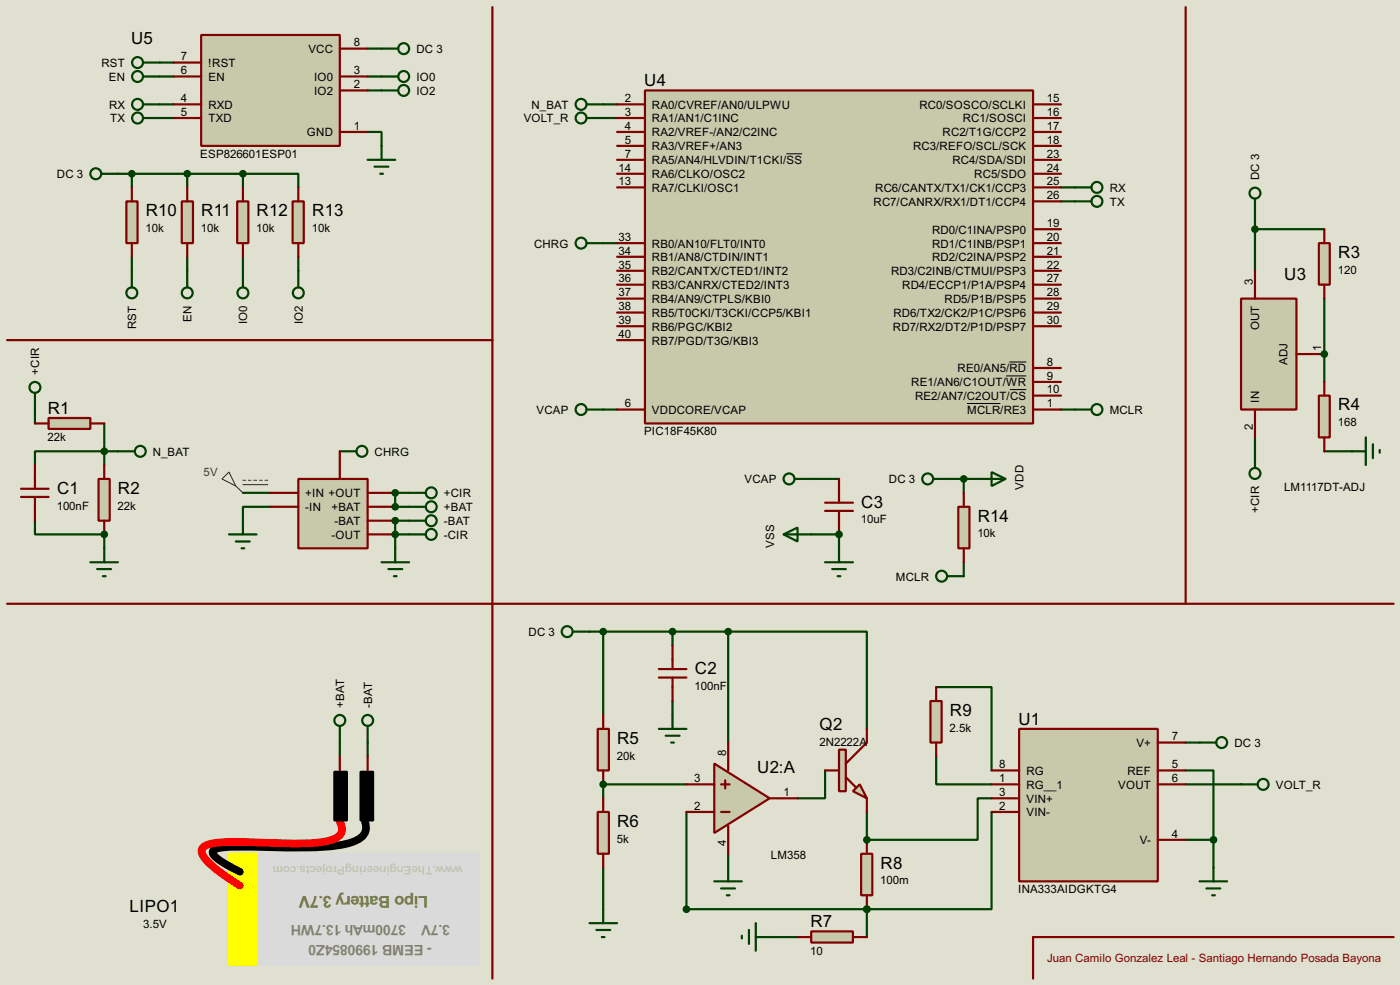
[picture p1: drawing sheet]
<svg xmlns="http://www.w3.org/2000/svg" width="256mm" height="180mm" viewBox="0 0 256 180" stroke-linecap="round" stroke-linejoin="round" font-family="sans-serif">
<path d="M0 0h256.5v180.3h-256.5z" fill="#e0e0d0"/>
<path d="M6.4 75v2.5M19.1 77.5v7.6M242.6 64.8v5.1M19.1 82.6h2.5M242.6 82.6h5.1M62.3 135.9v2.6M67.4 135.9v2.6" fill="none" stroke="#004000" stroke-width=".4"/>
<circle cx="242.6" cy="64.8" r=".2" fill="#004000"/>
<path d="M229.9 39.4v10.2M229.9 42h12.7M242.6 54.7v10.1M19.1 82.6h-12.7v2.5M19.1 97.8v2.6M229.9 80.1v2.5" fill="none" stroke="#004000" stroke-width=".4"/>
<circle cx="19.1" cy="97.8" r=".2" fill="#004000"/>
<path d="M110.5 19.1h2.6M6.4 95.3v2.5h12.7M44.5 90.2h5.1M49.6 92.8h-5.1v2.5M72.4 90.2h2.6" fill="none" stroke="#004000" stroke-width=".4"/>
<circle cx="72.4" cy="90.2" r=".2" fill="#004000"/>
<path d="M72.4 90.2v2.6h2.6" fill="none" stroke="#004000" stroke-width=".4"/>
<circle cx="72.4" cy="92.8" r=".2" fill="#004000"/>
<path d="M72.4 95.3h2.6" fill="none" stroke="#004000" stroke-width=".4"/>
<circle cx="72.4" cy="95.3" r=".2" fill="#004000"/>
<path d="M72.4 97.8h2.6M72.4 95.3v5.1" fill="none" stroke="#004000" stroke-width=".4"/>
<circle cx="72.4" cy="97.8" r=".2" fill="#004000"/>
<g fill="none" stroke="#004000" stroke-width=".4">
<path d="M29.3 19.1h2.5M29.3 11.5h2.5M29.3 14h2.5M67.4 8.9h2.5M67.4 14h2.5M67.4 16.6h2.5M21.6 31.8h22.9M24.2 31.8v2.5M29.3 21.6h2.5M34.3 31.8v2.5M44.5 31.8h10.2v2.5M44.5 31.8v2.5"/>
<path d="M67.4 24.2h2.5v2.5M110.5 21.6h2.6M194.4 34.3h2.5M194.4 36.9h2.5M24.2 47v2.6M34.3 47v2.6M44.5 47v2.6M54.7 47v2.6M110.5 44.5h2.6M110.5 75h2.6M194.4 75h2.5M148.6 87.7h5.1"/>
<path d="M153.7 97.8v2.6M174 87.7h5.1M176.6 87.7v2.5M176.6 102.9v2.6"/>
</g>
<circle cx="153.7" cy="97.8" r=".2" fill="#004000"/>
<path d="M148.6 97.8h5.1M110.5 143.6v2.5M110.5 158.8v7.6" fill="none" stroke="#004000" stroke-width=".4"/>
<circle cx="110.5" cy="143.6" r=".2" fill="#004000"/>
<path d="M123.2 128.3v2.6M110.5 143.6h15.3M125.8 148.6v17.8h33M133.4 156.3v2.5M151.2 141v5.1h-5.1" fill="none" stroke="#004000" stroke-width=".4"/>
<circle cx="158.8" cy="166.4" r=".2" fill="#004000"/>
<path d="M108 115.6h2.5v15.3M158.8 133.4v-17.8h-25.4v20.3M171.5 125.8h10.2v15.2M171.5 138.5v5.1h10.2M217.2 135.9h2.6M181.7 148.6v17.8h-22.9v5.1M181.7 146.1h-2.6v7.6h-20.3M217.2 141h5.1v12.7M217.2 153.7h5.1M217.2 143.6h10.2M222.3 153.7v5.1M141 171.5h5.1" fill="none" stroke="#004000" stroke-width=".4"/>
<circle cx="158.8" cy="153.7" r=".2" fill="#004000"/>
<g fill="none" stroke="#004000" stroke-width=".4">
<path d="M42 97.8h5M43.2 99.1h2.6M44.5 95.3v2.5M75 92.8h3M75 95.3h3M44.3 100.4h.5M110.5 115.6h22.9M123.2 115.6v2.6M62.3 132.9v3M67.4 132.9v3M158.8 148.6v5.1"/>
<circle cx="79" cy="92.8" r="1"/>
<circle cx="79" cy="95.3" r="1"/>
<circle cx="62.2" cy="131.9" r="1"/>
<circle cx="67.3" cy="131.9" r="1"/>
</g>
<path d="M47 156.3h40.7v20.3h-40.7z" fill="#dadada" stroke="#dadada" stroke-width=".4"/>
<path d="M42 156.3h5v20.3h-5z" fill="#ff0" stroke="#ff0" stroke-width=".4"/>
<path d="M66.9 150.4a2.56 2.56 0 0 1-1.8 3.5 24.4 24.4 0 0 1-9.1 1.2l-10.8-.1a20.5 20.5 0 0 0-5.6 .4l-.5 .3-.2 .4 .4 .6 1 .8 1.5 .9 2.2 1.2" fill="none" stroke="#000" stroke-width="1.4"/>
<path d="M61.3 141.3h2.3v8.9h-2.3zM66.1 141.3h2.3v8.9h-2.3z" fill="#000" stroke="#000" stroke-width=".4"/>
<path d="M62.3 150.4l.3 1.1-.1 .9-.5 .7a10.8 10.8 0 0 1-5.6 1.2l-4.1 .1-6.4-.3a36.1 36.1 0 0 0-7 .3l-1 .3-.7 .4-.3 .6 .2 .8 .8 1 1.3 1.3 4.8 3.3" fill="none" stroke="#f00" stroke-width="1.4"/>
<path d="M62.3 138.5v2.5M67.4 138.5v2.5" fill="none" stroke="#800000" stroke-width=".4"/>
<path d="M40.7 87.7l1.3-1.3 1.2 2.6zM43.2 89l1.3 1.2M44.5 87.9h.5M44.5 88.7h4.6M45.5 87.9h.5M46.5 87.9h.5M47.6 87.9h.5M48.6 87.9h.5" fill="none" stroke="#0000c0" stroke-width=".2"/>
<path d="M8.9 76.5h7.7v2h-7.7z" fill="#c8c8aa" stroke="#800000" stroke-width=".4"/>
<path d="M6.4 77.5h2.5M16.6 77.5h2.5" fill="none" stroke="#800000" stroke-width=".4"/>
<path d="M18.1 87.7h2v7.6h-2z" fill="#c8c8aa" stroke="#800000" stroke-width=".4"/>
<path d="M19.1 85.1v2.6M19.1 95.3v2.5" fill="none" stroke="#800000" stroke-width=".4"/>
<g fill="none" stroke="#004000" stroke-width=".4">
<path d="M107.5 19.1h3M229.9 36.4v3M6.4 71.9v3.1M21.6 82.6h3.1M75 90.2h3M75 97.8h3M16.6 102.9h5M17.8 104.2h2.6M18.9 105.5h.5M19.1 100.4v2.5M69.9 102.9h5.1M71.2 104.2h2.5"/>
<path d="M72.2 105.5h.5M72.4 100.4v2.5"/>
<circle cx="106.4" cy="19.1" r="1"/>
<circle cx="229.9" cy="35.4" r="1"/>
<circle cx="6.4" cy="70.9" r="1"/>
<circle cx="25.7" cy="82.6" r="1"/>
<circle cx="79" cy="90.2" r="1"/>
<circle cx="79" cy="97.8" r="1"/>
</g>
<circle cx="19.1" cy="82.6" r=".5" fill="#004000" stroke="#004000" stroke-width=".4"/>
<path d="M227.4 54.7h10.1v20.3h-10.1z" fill="#c8c8aa" stroke="#800000" stroke-width=".4"/>
<path d="M229.9 49.6v5.1M229.9 75v5.1M237.5 64.8h5.1" fill="none" stroke="#800000" stroke-width=".4"/>
<path d="M241.6 44.5h2v7.6h-2z" fill="#c8c8aa" stroke="#800000" stroke-width=".4"/>
<path d="M242.6 42v2.5M242.6 52.1v2.6" fill="none" stroke="#800000" stroke-width=".4"/>
<path d="M241.6 72.4h2v7.7h-2z" fill="#c8c8aa" stroke="#800000" stroke-width=".4"/>
<path d="M242.6 69.9v2.5M3.9 91h5M3.9 89.5h5M6.4 85.1v4.4M6.4 91v4.3M242.6 80.1v2.5" fill="none" stroke="#800000" stroke-width=".4"/>
<g fill="none" stroke="#004000" stroke-width=".4">
<path d="M229.9 82.6v3.1M247.7 82.6h2.5M250.2 80.1v5M251.5 81.3v2.6M252.8 82.4v.5"/>
<circle cx="229.9" cy="86.7" r="1"/>
</g>
<g fill="#004000" stroke="#004000" stroke-width=".4">
<circle cx="242.6" cy="64.8" r=".5"/>
<circle cx="229.9" cy="42" r=".5"/>
<circle cx="19.1" cy="97.8" r=".5"/>
</g>
<path d="M118.2 16.6h71.1v60.9h-71.1z" fill="#c8c8aa" stroke="#800000" stroke-width=".4"/>
<g fill="none" stroke="#800000" stroke-width=".4">
<path d="M113.1 19.1h5.1M189.3 19.1h5.1M113.1 26.7h5.1M113.1 29.3h5.1M113.1 31.8h5.1M113.1 34.3h5.1M113.1 21.6h5.1M113.1 24.2h5.1M189.3 26.7h5.1M189.3 29.3h5.1M189.3 31.8h5.1M189.3 34.3h5.1"/>
<path d="M189.3 36.9h5.1M189.3 21.6h5.1M189.3 24.2h5.1M113.1 54.7h5.1M113.1 57.2h5.1M113.1 59.7h5.1M113.1 44.5h5.1M113.1 47h5.1M113.1 49.6h5.1M113.1 52.1h5.1M189.3 54.7h5.1M189.3 57.2h5.1"/>
<path d="M189.3 59.7h5.1M189.3 44.5h5.1M189.3 47h5.1M189.3 49.6h5.1M189.3 52.1h5.1M189.3 42h5.1M113.1 75h5.1M113.1 62.3h5.1M189.3 75h5.1M189.3 67.4h5.1M189.3 69.9h5.1M189.3 72.4h5.1"/>
</g>
<path d="M144.1 28.2h2.9M177.2 73.9h6.1M184.3 68.8h3.7M184.9 66.3h3.1M185 71.3h3" fill="none" stroke="#000" stroke-width=".18"/>
<path d="M54.7 87.7h12.7v12.7h-12.7z" fill="#c8c8aa" stroke="#800000" stroke-width=".4"/>
<path d="M49.6 90.2h5.1M49.6 92.8h5.1M67.4 90.2h5M67.4 92.8h5M67.4 95.3h5M67.4 97.8h5" fill="none" stroke="#800000" stroke-width=".4"/>
<g fill="#004000" stroke="#004000" stroke-width=".4">
<circle cx="72.4" cy="90.2" r=".5"/>
<circle cx="72.4" cy="92.8" r=".5"/>
<circle cx="72.4" cy="95.3" r=".5"/>
<circle cx="72.4" cy="97.8" r=".5"/>
</g>
<path d="M36.9 6.4h25.4v20.3h-25.4z" fill-rule="evenodd" fill="#c8c8aa" stroke="#800000" stroke-width=".4"/>
<path d="M31.8 11.5h5.1M31.8 14h5.1M31.8 19.1h5.1M62.3 14h5.1M62.3 16.6h5.1M62.3 8.9h5.1M31.8 21.6h5.1M62.3 24.2h5.1" fill="none" stroke="#800000" stroke-width=".4"/>
<g fill="none" stroke="#004000" stroke-width=".4">
<path d="M26.2 19.1h3.1M69.9 8.9h3.1M18.6 31.8h3M26.2 21.6h3.1M67.4 29.3h5M68.6 30.5h2.6M69.7 31.8h.5M69.9 26.7v2.6M196.9 34.3h3.1M196.9 36.9h3.1"/>
<circle cx="25.2" cy="19.1" r="1"/>
<circle cx="73.9" cy="8.9" r="1"/>
<circle cx="17.5" cy="31.8" r="1"/>
<circle cx="25.2" cy="21.6" r="1"/>
<circle cx="200.9" cy="34.3" r="1"/>
<circle cx="200.9" cy="36.9" r="1"/>
</g>
<path d="M23.2 36.9h2v7.6h-2z" fill="#c8c8aa" stroke="#800000" stroke-width=".4"/>
<path d="M24.2 34.3v2.6M24.2 44.5v2.5" fill="none" stroke="#800000" stroke-width=".4"/>
<path d="M33.3 36.9h2.1v7.6h-2.1z" fill="#c8c8aa" stroke="#800000" stroke-width=".4"/>
<path d="M34.3 34.3v2.6M34.3 44.5v2.5" fill="none" stroke="#800000" stroke-width=".4"/>
<path d="M43.5 36.9h2v7.6h-2z" fill="#c8c8aa" stroke="#800000" stroke-width=".4"/>
<path d="M44.5 34.3v2.6M44.5 44.5v2.5" fill="none" stroke="#800000" stroke-width=".4"/>
<path d="M53.6 36.9h2.1v7.6h-2.1z" fill="#c8c8aa" stroke="#800000" stroke-width=".4"/>
<path d="M54.7 34.3v2.6M54.7 44.5v2.5M62.3 82.6v5.1" fill="none" stroke="#800000" stroke-width=".4"/>
<g fill="#004000" stroke="#004000" stroke-width=".4">
<circle cx="44.5" cy="31.8" r=".5"/>
<circle cx="34.3" cy="31.8" r=".5"/>
<circle cx="24.1" cy="31.8" r=".5"/>
</g>
<g fill="none" stroke="#004000" stroke-width=".4">
<path d="M26.2 11.5h3.1M26.2 14h3.1M69.9 14h3.1M69.9 16.6h3.1M107.5 21.6h3M24.2 49.6v3M34.3 49.6v3M44.5 49.6v3M54.7 49.6v3M107.5 44.5h3M62.3 82.6h3M171 87.7h3"/>
<circle cx="25.2" cy="11.5" r="1"/>
<circle cx="25.2" cy="14" r="1"/>
<circle cx="73.9" cy="16.6" r="1"/>
<circle cx="73.9" cy="14" r="1"/>
<circle cx="106.4" cy="21.6" r="1"/>
<circle cx="24.1" cy="53.6" r="1"/>
<circle cx="34.3" cy="53.6" r="1"/>
<circle cx="44.5" cy="53.6" r="1"/>
<circle cx="54.6" cy="53.6" r="1"/>
<circle cx="106.4" cy="44.5" r="1"/>
<circle cx="66.3" cy="82.6" r="1"/>
<circle cx="169.9" cy="87.7" r="1"/>
</g>
<path d="M175.6 92.8h2v7.6h-2z" fill="#c8c8aa" stroke="#800000" stroke-width=".4"/>
<path d="M151.2 92h5.1M151.2 93.5h5.1M153.7 87.7v4.3M153.7 93.5v4.3M176.6 90.2v2.6M176.6 100.4v2.5M255.3 171.5h-66v7.6" fill="none" stroke="#800000" stroke-width=".4"/>
<g fill="#004000" stroke="#004000" stroke-width=".4">
<circle cx="176.5" cy="87.7" r=".5"/>
<circle cx="153.7" cy="97.8" r=".5"/>
</g>
<g fill="none" stroke="#004000" stroke-width=".4">
<path d="M107.5 75h3M196.9 75h3.1M143.6 97.8l2.5-1.2v2.5zM143.6 97.8h5M145.6 87.7h3M179.1 87.7h5.1M181.7 86.4l2.5 1.3-2.5 1.3zM151.2 102.9h5.1M152.5 104.2h2.5M153.5 105.5h.5M153.7 100.4v2.5M173.5 105.5h3.1"/>
<circle cx="106.4" cy="75" r="1"/>
<circle cx="200.9" cy="75" r="1"/>
<circle cx="144.5" cy="87.7" r="1"/>
<circle cx="172.5" cy="105.5" r="1"/>
</g>
<path d="M109.5 133.4h2.1v7.6h-2.1z" fill="#c8c8aa" stroke="#800000" stroke-width=".4"/>
<path d="M110.5 130.9v2.5M110.5 141v2.6" fill="none" stroke="#800000" stroke-width=".4"/>
<path d="M109.5 148.6h2.1v7.7h-2.1z" fill="#c8c8aa" stroke="#800000" stroke-width=".4"/>
<path d="M110.5 146.1v2.5M110.5 156.3v2.5" fill="none" stroke="#800000" stroke-width=".4"/>
<path d="M133.4 158.8v2.5M108 169h5.1M109.3 170.2h2.5M110.3 171.5h.5M110.5 166.4v2.6M130.9 161.3h5M132.1 162.6h2.6M133.2 163.9h.5" fill="none" stroke="#004000" stroke-width=".4"/>
<circle cx="110.5" cy="143.6" r=".5" fill="#004000" stroke="#004000" stroke-width=".4"/>
<path d="M148.6 170.5h7.7v2h-7.7z" fill="#c8c8aa" stroke="#800000" stroke-width=".4"/>
<path d="M146.1 171.5h2.5M156.3 171.5h2.5" fill="none" stroke="#800000" stroke-width=".4"/>
<path d="M157.8 156.3h2v7.6h-2z" fill="#c8c8aa" stroke="#800000" stroke-width=".4"/>
<path d="M158.8 153.7v2.6M158.8 163.9v2.5" fill="none" stroke="#800000" stroke-width=".4"/>
<path d="M130.9 139.8l10.1 6.3-10.1 6.4z" fill="#c8c8aa" stroke="#800000" stroke-width=".4"/>
<path d="M123.2 118.2v4.3M120.7 122.5h5.1M120.7 124h5.1M123.2 124v4.3M133.4 135.9v5.1M125.8 148.6h5.1M125.8 143.6h5.1M132.1 148.6h1.6M132.1 143.6h1.6M132.9 142.8v1.5M133.4 151.2v5.1M141 146.1h5.1" fill="none" stroke="#800000" stroke-width=".4"/>
<path d="M120.7 133.4h5.1M122 134.7h2.5M123 135.9h.5M123.2 130.9v2.5" fill="none" stroke="#004000" stroke-width=".4"/>
<path d="M156.3 144.8l1.2-1.2 1.3 2.5z" fill="#c8c8aa" stroke="#800000" stroke-width=".4"/>
<path d="M153.7 137.2h1.3v7.6h-1.3z" fill="#c8c8aa" stroke="#800000" stroke-width=".4"/>
<path d="M158.8 133.4v2.5l-3.8 3.9M151.2 141h2.5M155 142.3l1.8 1.8M158.8 146.1v2.5" fill="none" stroke="#800000" stroke-width=".4"/>
<g fill="#004000" stroke="#004000" stroke-width=".4">
<circle cx="125.7" cy="166.4" r=".5"/>
<circle cx="158.8" cy="166.4" r=".5"/>
</g>
<path d="M170.5 128.3h2v7.6h-2z" fill="#c8c8aa" stroke="#800000" stroke-width=".4"/>
<path d="M171.5 125.8v2.5M171.5 135.9v2.6" fill="none" stroke="#800000" stroke-width=".4"/>
<g fill="none" stroke="#004000" stroke-width=".4">
<path d="M105 115.6h3M222.3 158.8v2.5M135.9 171.3v.5M137.2 170.2v2.6M138.5 171.5h2.5M138.5 169v5M219.8 161.3h5M221 162.6h2.6M222.1 163.9h.5"/>
<circle cx="103.9" cy="115.6" r="1"/>
</g>
<g fill="#004000" stroke="#004000" stroke-width=".4">
<circle cx="110.5" cy="115.6" r=".5"/>
<circle cx="222.3" cy="153.7" r=".5"/>
</g>
<path d="M186.7 133.4h25.4v27.9h-25.4z" fill-rule="evenodd" fill="#c8c8aa" stroke="#800000" stroke-width=".4"/>
<path d="M90.2 1.3v177.8M217.2 1.3v109.2M1.3 62.3h88.9M1.3 110.5h254M212.1 135.9h5.1M181.7 141h5M181.7 143.6h5M181.7 146.1h5M181.7 148.6h5M212.1 141h5.1M212.1 143.6h5.1M212.1 153.7h5.1" fill="none" stroke="#800000" stroke-width=".4"/>
<g fill="none" stroke="#004000" stroke-width=".4">
<path d="M219.8 135.9h3M227.4 143.6h3"/>
<circle cx="223.8" cy="135.9" r="1"/>
<circle cx="231.4" cy="143.6" r="1"/>
</g>
<g fill="#004000" stroke="#004000" stroke-width=".4">
<circle cx="133.4" cy="115.6" r=".5"/>
<circle cx="158.8" cy="153.7" r=".5"/>
<circle cx="123.2" cy="115.6" r=".5"/>
</g>
<g font-size="3.5">
<text x="24" y="8.1">U5</text>
<text x="118" y="15.7">U4</text>
<text x="26.7" y="39.5">R10</text>
<text x="36.9" y="39.5">R11</text>
<text x="47" y="39.5">R12</text>
<text x="57.2" y="39.5">R13</text>
<text x="245.2" y="47.2">R3</text>
<text x="235.3" y="51.3">U3</text>
<text x="8.8" y="75.7">R1</text>
<text x="245.2" y="75.1">R4</text>
<text x="10.5" y="90.4">C1</text>
<text x="21.6" y="90.4">R2</text>
<text x="157.8" y="92.9">C3</text>
<text x="179.1" y="95.5">R14</text>
<text x="127.3" y="123.4">C2</text>
<text x="174" y="131">R9</text>
<text x="113.1" y="136.1">R5</text>
<text x="150.2" y="133.6">Q2</text>
<text x="186.6" y="132.6">U1</text>
<text x="138.7" y="141.5">U2:A</text>
<text x="113.1" y="151.3">R6</text>
<text x="161.3" y="159">R8</text>
<text x="23.8" y="167">LIPO1</text>
<text x="148.5" y="169.7">R7</text>
</g>
<text font-size="3.4" fill="#808000" x="78.4" y="164.1" transform="rotate(-180 78.4 164.1)">Lipo Battery 3.7V</text>
<g font-size="3" fill="#808080">
<text x="74.4" y="169.2" transform="rotate(-180 74.4 169.2)">3700mAh 13.7WH</text>
<text x="79.2" y="173" transform="rotate(-180 79.2 173)">- EEMB 1990854Z0</text>
<text x="82.5" y="169.2" transform="rotate(-180 82.5 169.2)">3.7V</text>
</g>
<g font-size="2.4">
<text x="33.2" y="11.1">7</text>
<text x="56.5" y="9.7">VCC</text>
<text x="64.8" y="8.5">8</text>
<text x="76.3" y="9.7">DC 3</text>
<text x="18.6" y="12.3">RST</text>
<text x="19.9" y="14.8">EN</text>
<text x="33.2" y="13.6">6</text>
<text x="38.2" y="12.3">!RST</text>
<text x="38.2" y="14.8">EN</text>
<text x="57.5" y="14.8">IO0</text>
<text x="57.5" y="17.3">IO2</text>
<text x="64.8" y="13.6">3</text>
<text x="64.8" y="16.2">2</text>
<text x="76.3" y="14.8">IO0</text>
<text x="76.3" y="17.3">IO2</text>
<text x="20" y="19.9">RX</text>
<text x="20.2" y="22.4">TX</text>
<text x="33.2" y="18.7">4</text>
<text x="33.2" y="21.2">5</text>
<text x="38.2" y="19.9">RXD</text>
<text x="38.2" y="22.4">TXD</text>
<text x="64.8" y="23.8">1</text>
<text x="95.9" y="22.4">VOLT_R</text>
<text x="97.4" y="19.9">N_BAT</text>
<text x="114.5" y="18.7">2</text>
<text x="114.5" y="21.2">3</text>
<text x="114.5" y="23.8">4</text>
<text x="119.4" y="19.9">RA0/CVREF/AN0/ULPWU</text>
<text x="119.4" y="22.4">RA1/AN1/C1INC</text>
<text x="168.4" y="19.9">RC0/SOSCO/SCLKI</text>
<text x="176.4" y="22.4">RC1/SOSCI</text>
<text x="191.8" y="18.7">15</text>
<text x="191.8" y="21.2">16</text>
<text x="191.8" y="23.8">17</text>
<text x="36.7" y="28.9">ESP826601ESP01</text>
<text x="56.2" y="25">GND</text>
<text x="114.5" y="26.3">5</text>
<text x="114.5" y="28.9">7</text>
<text x="119.4" y="27.5">RA3/VREF+/AN3</text>
<text x="119.4" y="25">RA2/VREF-/AN2/C2INC</text>
<text x="167.3" y="27.5">RC3/REFO/SCL/SCK</text>
<text x="172.7" y="25">RC2/T1G/CCP2</text>
<text x="191.8" y="26.3">18</text>
<text x="191.8" y="28.9">23</text>
<text x="10.4" y="32.6">DC 3</text>
<text x="113.3" y="31.4">14</text>
<text x="113.3" y="33.9">13</text>
<text x="119.4" y="32.6">RA6/CLKO/OSC2</text>
<text x="119.4" y="35.1">RA7/CLKI/OSC1</text>
<text x="119.4" y="30">RA5/AN4/HLVDIN/T1CKI/SS</text>
<text x="160.3" y="35.1">RC6/CANTX/TX1/CK1/CCP3</text>
<text x="174.5" y="30">RC4/SDA/SDI</text>
<text x="178.5" y="32.6">RC5/SDO</text>
<text x="191.8" y="31.4">24</text>
<text x="191.8" y="33.9">25</text>
<text x="203.3" y="35.1">RX</text>
<text x="230.7" y="33" transform="rotate(-90 230.7 33)">DC 3</text>
<text x="160" y="37.7">RC7/CANRX/RX1/DT1/CCP4</text>
<text x="191.8" y="36.5">26</text>
<text x="191.8" y="41.6">19</text>
<text x="203.3" y="37.7">TX</text>
<text x="26.7" y="42.5">10k</text>
<text x="36.8" y="42.5">10k</text>
<text x="47" y="42.5">10k</text>
<text x="57.2" y="42.5">10k</text>
<text x="97.8" y="45.3">CHRG</text>
<text x="113.3" y="44.1">33</text>
<text x="113.3" y="46.6">34</text>
<text x="119.4" y="45.3">RB0/AN10/FLT0/INT0</text>
<text x="119.4" y="47.8">RB1/AN8/CTDIN/INT1</text>
<text x="170.7" y="42.7">RD0/C1INA/PSP0</text>
<text x="170.7" y="45.3">RD1/C1INB/PSP1</text>
<text x="170.7" y="47.8">RD2/C2INA/PSP2</text>
<text x="191.8" y="44.1">20</text>
<text x="191.8" y="46.6">21</text>
<text x="113.3" y="49.2">35</text>
<text x="113.3" y="51.7">36</text>
<text x="119.4" y="50.4">RB2/CANTX/CTED1/INT2</text>
<text x="119.4" y="52.9">RB3/CANRX/CTED2/INT3</text>
<text x="163.2" y="50.4">RD3/C2INB/CTMUI/PSP3</text>
<text x="165.3" y="52.9">RD4/ECCP1/P1A/PSP4</text>
<text x="191.8" y="49.2">22</text>
<text x="191.8" y="51.7">27</text>
<text x="229.5" y="52.1" transform="rotate(-90 229.5 52.1)">3</text>
<text x="245.1" y="50.1">120</text>
<text x="35.1" y="58.9" transform="rotate(-90 35.1 58.9)">EN</text>
<text x="45.3" y="59.4" transform="rotate(-90 45.3 59.4)">IO0</text>
<text x="55.5" y="59.4" transform="rotate(-90 55.5 59.4)">IO2</text>
<text x="113.3" y="54.3">37</text>
<text x="113.3" y="56.8">38</text>
<text x="113.3" y="59.3">39</text>
<text x="119.4" y="55.4">RB4/AN9/CTPLS/KBI0</text>
<text x="119.4" y="58">RB5/T0CKI/T3CKI/CCP5/KBI1</text>
<text x="163.7" y="58">RD6/TX2/CK2/P1C/PSP6</text>
<text x="173" y="55.4">RD5/P1B/PSP5</text>
<text x="191.8" y="54.3">28</text>
<text x="191.8" y="56.8">29</text>
<text x="191.8" y="59.3">30</text>
<text x="25" y="60.2" transform="rotate(-90 25 60.2)">RST</text>
<text x="113.3" y="61.9">40</text>
<text x="119.4" y="60.5">RB6/PGC/KBI2</text>
<text x="119.4" y="63.1">RB7/PGD/T3G/KBI3</text>
<text x="163.6" y="60.5">RD7/RX2/DT2/P1D/PSP7</text>
<text x="230.7" y="60.5" transform="rotate(-90 230.7 60.5)">OUT</text>
<text x="242" y="64.2" transform="rotate(-90 242 64.2)">1</text>
<text x="7.2" y="68.6" transform="rotate(-90 7.2 68.6)">+CIR</text>
<text x="166.9" y="70.7">RE1/AN6/C1OUT/WR</text>
<text x="175.4" y="68.1">RE0/AN5/RD</text>
<text x="191.8" y="67">8</text>
<text x="191.8" y="69.5">9</text>
<text x="191.8" y="72">10</text>
<text x="235.9" y="66.8" transform="rotate(-90 235.9 66.8)">ADJ</text>
<text x="98.3" y="75.8">VCAP</text>
<text x="114.5" y="74.6">6</text>
<text x="119.4" y="75.8">VDDCORE/VCAP</text>
<text x="167.6" y="73.2">RE2/AN7/C2OUT/CS</text>
<text x="177.2" y="75.8">MCLR/RE3</text>
<text x="191.8" y="74.6">1</text>
<text x="203.3" y="75.8">MCLR</text>
<text x="230.7" y="73.7" transform="rotate(-90 230.7 73.7)">IN</text>
<text x="8.7" y="80.7">22k</text>
<text x="28" y="83.4">N_BAT</text>
<text x="68.6" y="83.4">CHRG</text>
<text x="118" y="79.7">PIC18F45K80</text>
<text x="229.5" y="78.7" transform="rotate(-90 229.5 78.7)">2</text>
<text x="245.1" y="78.1">168</text>
<text x="136.4" y="88.5">VCAP</text>
<text x="162.8" y="88.5">DC 3</text>
<text x="187.5" y="89.6" transform="rotate(-90 187.5 89.6)">VDD</text>
<text x="235.2" y="89.9">LM1117DT-ADJ</text>
<text x="10.4" y="93.3">100nF</text>
<text x="21.6" y="93.3">22k</text>
<text x="55.9" y="91">+IN +OUT</text>
<text x="55.9" y="93.6">-IN</text>
<text x="60.7" y="93.6">+BAT</text>
<text x="81.3" y="93.6">+BAT</text>
<text x="81.3" y="91">+CIR</text>
<text x="157.7" y="95.8">10uF</text>
<text x="230.7" y="94" transform="rotate(-90 230.7 94)">+CIR</text>
<text x="60.8" y="98.6">-OUT</text>
<text x="61.3" y="96.1">-BAT</text>
<text x="81.3" y="96.1">-BAT</text>
<text x="81.3" y="98.6">-CIR</text>
<text x="141.8" y="100.3" transform="rotate(-90 141.8 100.3)">VSS</text>
<text x="179.1" y="98.4">10k</text>
<text x="164.1" y="106.3">MCLR</text>
<text x="96.8" y="116.4">DC 3</text>
<text x="63.1" y="129.6" transform="rotate(-90 63.1 129.6)">+BAT</text>
<text x="68.2" y="129.6" transform="rotate(-90 68.2 129.6)">-BAT</text>
<text x="127.3" y="126.3">100nF</text>
<text x="150.1" y="136.5">2N2222A</text>
<text x="174" y="133.9">2.5k</text>
<text x="208.2" y="136.7">V+</text>
<text x="214.7" y="135.5">7</text>
<text x="226.1" y="136.7">DC 3</text>
<text x="113" y="139">20k</text>
<text x="127.2" y="143.2">3</text>
<text x="133" y="138.5" transform="rotate(-90 133 138.5)">8</text>
<text x="183.1" y="140.6">8</text>
<text x="183.1" y="143.2">1</text>
<text x="188" y="141.8">RG</text>
<text x="206.5" y="141.8">REF</text>
<text x="214.7" y="140.6">5</text>
<text x="214.7" y="143.2">6</text>
<text x="127.2" y="148.2">2</text>
<text x="143.6" y="145.7">1</text>
<text x="183.1" y="145.7">3</text>
<text x="183.1" y="148.2">2</text>
<text x="188" y="144.4">RG__1</text>
<text x="188" y="146.9">VIN+</text>
<text x="188" y="149.4">VIN-</text>
<text x="204.8" y="144.4">VOUT</text>
<text x="233.7" y="144.4">VOLT_R</text>
<text x="113" y="154.3">5k</text>
<text x="133" y="154.9" transform="rotate(-90 133 154.9)">4</text>
<text x="208.8" y="154.5">V-</text>
<text x="214.7" y="153.3">4</text>
<text x="141.2" y="157.2">LM358</text>
<text x="161.3" y="161.9">100m</text>
<text x="186.5" y="163.5">INA333AIDGKTG4</text>
<text x="26.3" y="169.9">3.5V</text>
<text x="148.4" y="174.7">10</text>
</g>
<text font-size="2.4" fill="#0000c0" x="37.3" y="87.2">5V</text>
<text font-size="2.4" fill="#800000" x="191.8" y="176">Juan Camilo Gonzalez Leal - Santiago Hernando Posada Bayona</text>
</svg>
